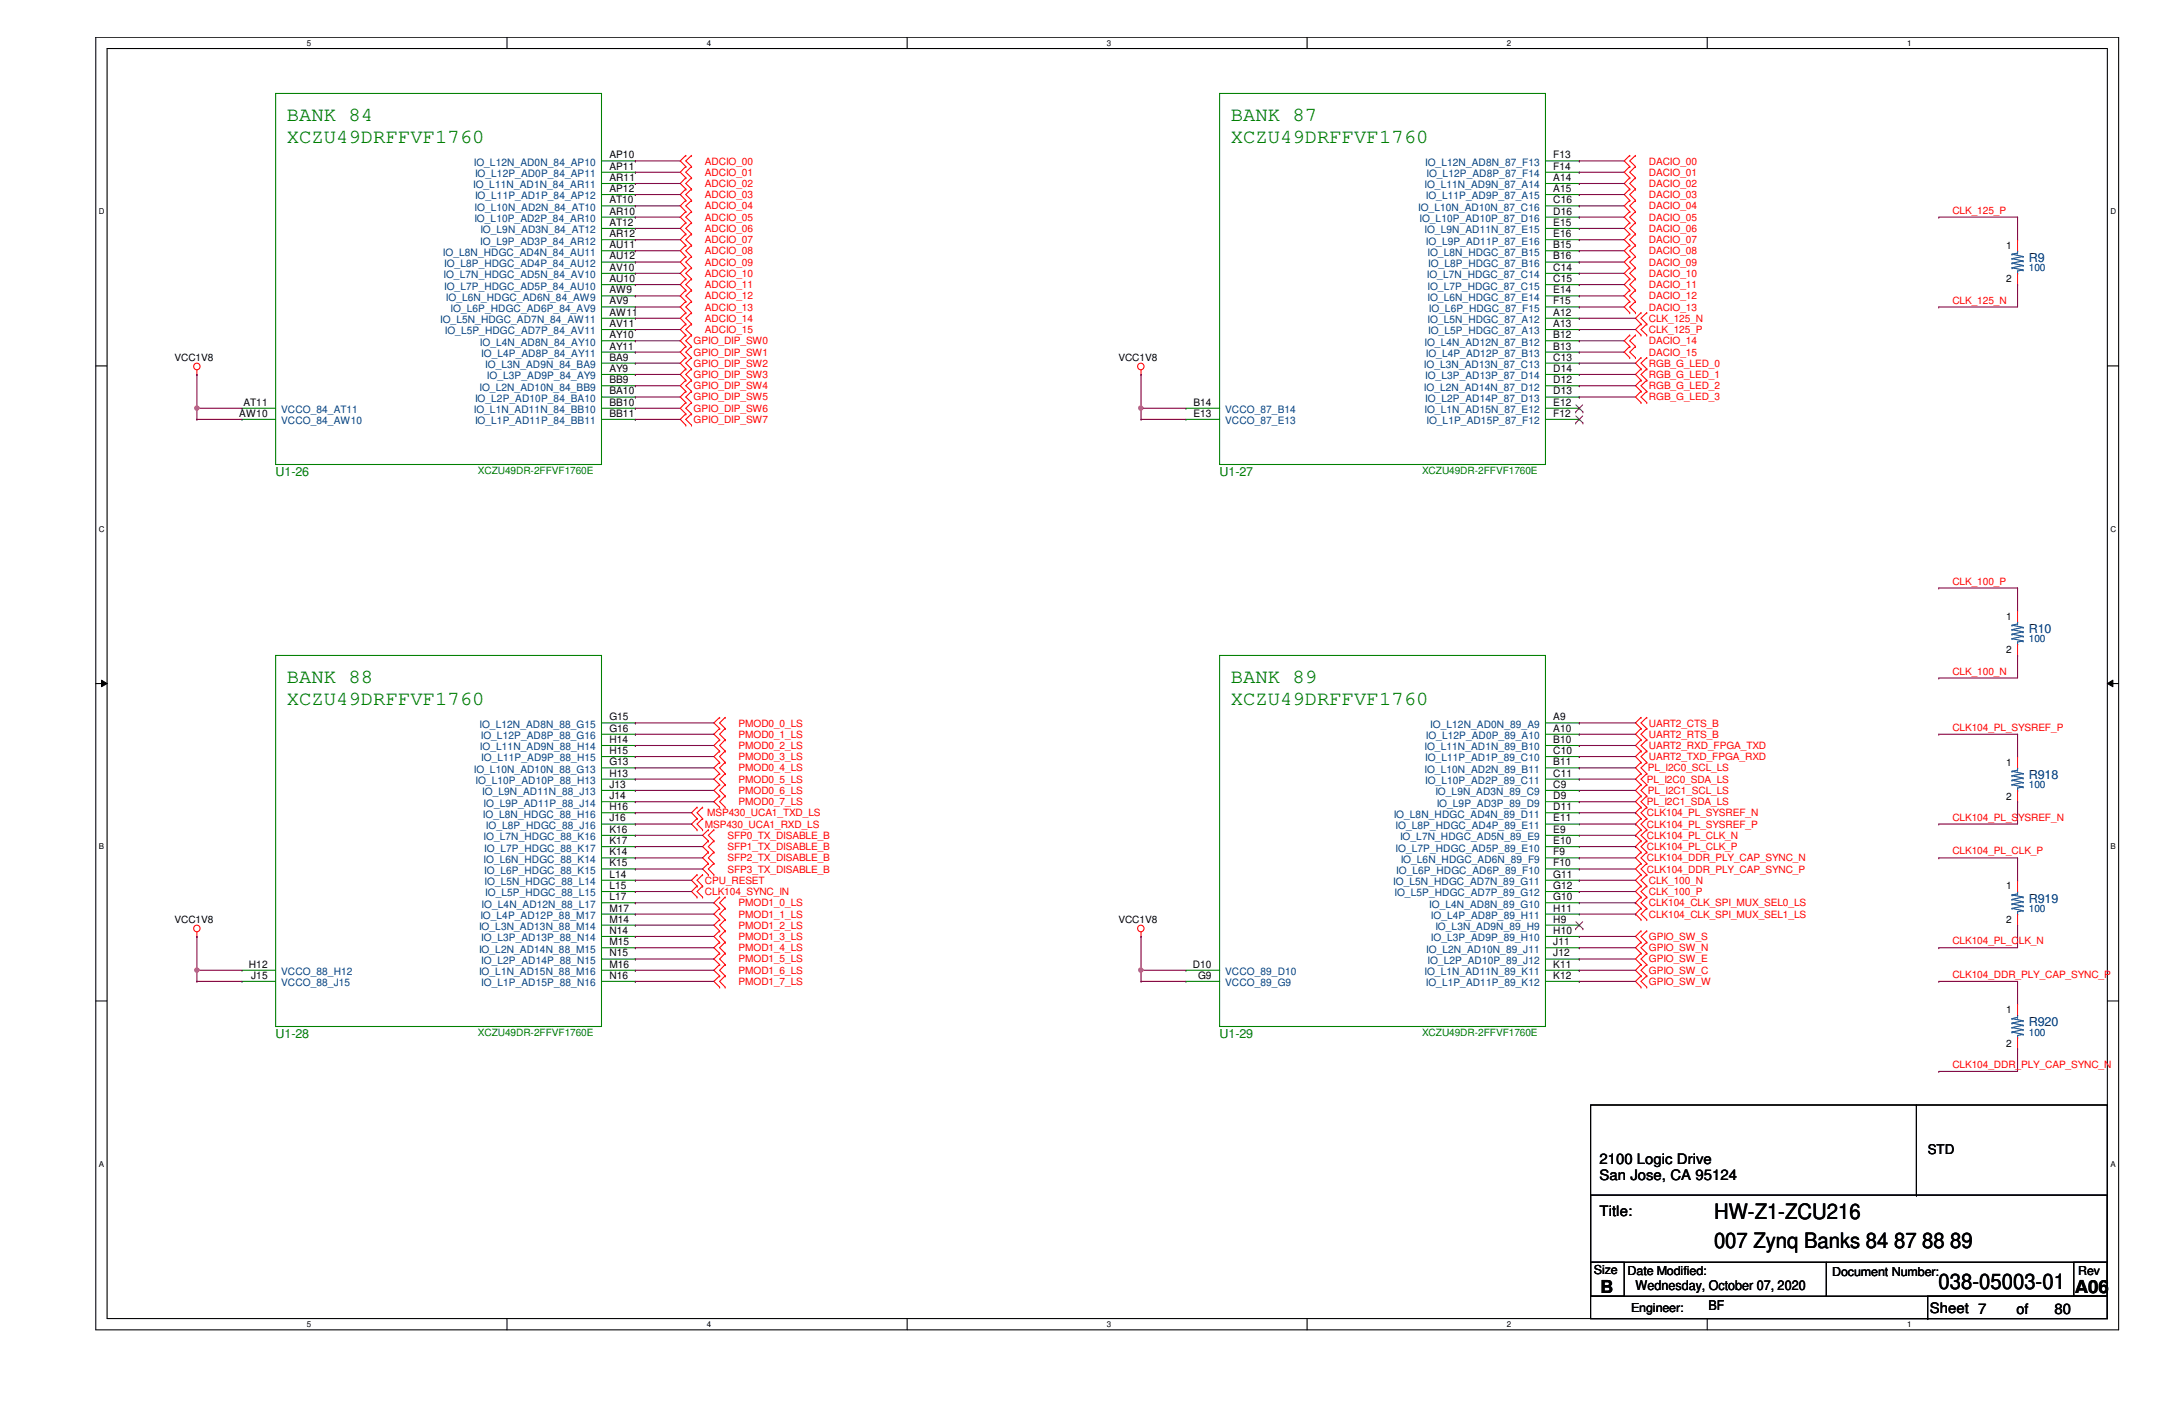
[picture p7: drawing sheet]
<svg xmlns="http://www.w3.org/2000/svg" width="432mm" height="279mm" viewBox="0 0 432 279" stroke-linecap="round" stroke-linejoin="round" font-family="sans-serif">
<path d="M19.1 7.4h402.3v257.1h-402.3zM21.3 9.7h397.8v252.5h-397.8z" fill="none" stroke="#000" stroke-width=".21"/>
<g fill="#fff">
<path d="M61 7.7h.9v1.7h-.9z"/>
<path d="M61 262.5h.9v1.7h-.9z"/>
</g>
<path d="M100.8 7.4v2.3M100.8 262.2v2.3" fill="none" stroke="#000" stroke-width=".21"/>
<g fill="#fff">
<path d="M140.6 7.7h.9v1.7h-.9z"/>
<path d="M140.6 262.5h.9v1.7h-.9z"/>
</g>
<path d="M180.4 7.4v2.3M180.4 262.2v2.3" fill="none" stroke="#000" stroke-width=".21"/>
<g fill="#fff">
<path d="M220.2 7.7h.9v1.7h-.9z"/>
<path d="M220.2 262.5h.9v1.7h-.9z"/>
</g>
<path d="M260 7.4v2.3M260 262.2v2.3" fill="none" stroke="#000" stroke-width=".21"/>
<g fill="#fff">
<path d="M299.7 7.7h.9v1.7h-.9z"/>
<path d="M299.7 262.5h.9v1.7h-.9z"/>
</g>
<path d="M339.6 7.4v2.3M339.6 262.2v2.3" fill="none" stroke="#000" stroke-width=".21"/>
<g fill="#fff">
<path d="M379.3 7.7h.9v1.7h-.9z"/>
<path d="M379.3 262.5h.9v1.7h-.9z"/>
<path d="M19.6 41.2h1.2v1.8h-1.2z"/>
<path d="M419.7 41.2h1.2v1.8h-1.2z"/>
<path d="M19.6 104.3h1.2v1.8h-1.2z"/>
<path d="M419.7 104.3h1.2v1.8h-1.2z"/>
</g>
<path d="M19.1 72.8h2.2M419.1 72.8h2.3" fill="none" stroke="#000" stroke-width=".21"/>
<g fill="#fff">
<path d="M19.6 167.5h1.1v1.7h-1.1z"/>
<path d="M419.7 167.5h1.1v1.7h-1.1z"/>
</g>
<path d="M19.1 135.9h2.2M419.1 135.9h2.3" fill="none" stroke="#000" stroke-width=".21"/>
<path d="M20.2 135.3l1.1 .6-1.1 .7zM419.1 135.9l1.1-.6v1.3z" fill="#000"/>
<path d="M20.2 135.3l1.1 .6-1.1 .7zM419.1 135.9l1.1-.6v1.3z" fill="none" stroke="#000" stroke-width=".2"/>
<g fill="#fff">
<path d="M19.6 230.6h1.1v1.8h-1.1z"/>
<path d="M419.7 230.6h1.1v1.8h-1.1z"/>
</g>
<g fill="none" stroke="#000" stroke-width=".21">
<path d="M19.1 199.1h2.2M419.1 199.1h2.3M316.4 219.8h102.7v42.4h-102.7zM381.2 219.8v17.9M316.4 237.7h102.7v13.3h-102.7zM381.2 237.7h.1M316.4 251h46.9v6.8h-46.9zM316.4 251h6.6v6.8h-6.6zM363.3 251h55.8v6.8h-55.8zM383.4 257.8h35.7v4.4h-35.7zM412.5 251h6.6v6.8h-6.6zM316.4 262.2h67"/>
<path d="M383.4 262.2h.1"/>
</g>
<g fill="none" stroke="#f00" stroke-width=".21">
<path d="M136.4 30.9h.1M136.4 33.1h.1M136.4 35.3h.1M136.4 37.6h.1M136.4 39.8h.1M136.4 30.9l-1.1 1.1 1.1 1.1M136.4 33.1l-1.1 1.1 1.1 1.1M136.4 35.3l-1.1 1.2 1.1 1.1M136.4 37.6l-1.1 1.1 1.1 1.1M136.4 39.8l-1.1 1.1 1.1 1.2M137.5 33.1h.1M137.5 30.9h.1"/>
<path d="M137.5 35.3h.1M137.5 37.6h.1M137.5 39.8h.1M137.5 30.9l-1.1 1.1 1.1 1.1M137.5 33.1l-1.1 1.1 1.1 1.1M137.5 35.3l-1.1 1.2 1.1 1.1M137.5 37.6l-1.1 1.1 1.1 1.1M137.5 39.8l-1.1 1.1 1.1 1.2M324.1 30.9h.1M324.1 33.1h.1M324.1 35.3h.1M324.1 37.6h.1"/>
<path d="M324.1 39.8h.1M324.1 30.9l-1.1 1.1 1.1 1.1M324.1 33.1l-1.1 1.1 1.1 1.1M324.1 35.3l-1.1 1.2 1.1 1.1M324.1 37.6l-1.1 1.1 1.1 1.1M324.1 39.8l-1.1 1.1 1.1 1.2M325.3 33.1h.1M325.3 30.9h.1M325.3 35.3h.1M325.3 37.6h.1M325.3 39.8h.1M325.3 30.9l-1.2 1.1 1.2 1.1"/>
<path d="M325.3 33.1l-1.2 1.1 1.2 1.1M325.3 35.3l-1.2 1.2 1.2 1.1M325.3 37.6l-1.2 1.1 1.2 1.1M325.3 39.8l-1.2 1.1 1.2 1.2M136.4 42.1h.1M136.4 44.3h.1M136.4 46.5h.1M136.4 48.8h.1M136.4 51h.1M136.4 53.3h.1M136.4 55.5h.1M136.4 57.7h.1"/>
<path d="M136.4 59.9h.1M136.4 42.1l-1.1 1.1 1.1 1.1M136.4 44.3l-1.1 1.1 1.1 1.1M136.4 46.5l-1.1 1.2 1.1 1.1M136.4 48.8l-1.1 1.1 1.1 1.1M136.4 51l-1.1 1.1 1.1 1.2M136.4 53.3l-1.1 1.1 1.1 1.1M136.4 55.5l-1.1 1.1 1.1 1.1M136.4 57.7l-1.1 1.1 1.1 1.1M136.4 59.9l-1.1 1.1 1.1 1.2M137.5 42.1h.1M137.5 44.3h.1"/>
<path d="M137.5 46.5h.1M137.5 48.8h.1M137.5 51h.1M137.5 53.3h.1M137.5 55.5h.1M137.5 57.7h.1M137.5 59.9h.1M137.5 42.1l-1.1 1.1 1.1 1.1M137.5 44.3l-1.1 1.1 1.1 1.1M137.5 46.5l-1.1 1.2 1.1 1.1M137.5 48.8l-1.1 1.1 1.1 1.1M137.5 51l-1.1 1.1 1.1 1.2"/>
<path d="M137.5 53.3l-1.1 1.1 1.1 1.1M137.5 55.5l-1.1 1.1 1.1 1.1M137.5 57.7l-1.1 1.1 1.1 1.1M137.5 59.9l-1.1 1.1 1.1 1.2M324.1 42.1h.1M324.1 44.3h.1M324.1 46.5h.1M324.1 48.8h.1M324.1 51h.1M324.1 53.3h.1M324.1 55.5h.1M324.1 57.7h.1"/>
<path d="M324.1 59.9h.1M324.1 42.1l-1.1 1.1 1.1 1.1M324.1 44.3l-1.1 1.1 1.1 1.1M324.1 46.5l-1.1 1.2 1.1 1.1M324.1 48.8l-1.1 1.1 1.1 1.1M324.1 51l-1.1 1.1 1.1 1.2M324.1 53.3l-1.1 1.1 1.1 1.1M324.1 55.5l-1.1 1.1 1.1 1.1M324.1 57.7l-1.1 1.1 1.1 1.1M324.1 59.9l-1.1 1.1 1.1 1.2M325.3 42.1h.1M325.3 44.3h.1"/>
<path d="M325.3 46.5h.1M325.3 48.8h.1M325.3 51h.1M325.3 53.3h.1M325.3 55.5h.1M325.3 57.7h.1M325.3 59.9h.1M325.3 42.1l-1.2 1.1 1.2 1.1M325.3 44.3l-1.2 1.1 1.2 1.1M325.3 46.5l-1.2 1.2 1.2 1.1M325.3 48.8l-1.2 1.1 1.2 1.1M325.3 51l-1.2 1.1 1.2 1.2"/>
<path d="M325.3 53.3l-1.2 1.1 1.2 1.1M325.3 55.5l-1.2 1.1 1.2 1.1M325.3 57.7l-1.2 1.1 1.2 1.1M325.3 59.9l-1.2 1.1 1.2 1.2M401.3 47.7h.1M401.3 56.6h.1M401.3 47.7v2.2M401.3 54.4v2.2M39.2 74.5h.1M39.2 73.6v.9M136.4 62.2h.1M136.4 64.4h.1"/>
<path d="M136.4 66.6h.1M136.4 68.9h.1M136.4 71.1h.1M136.4 73.4h.1M136.4 75.6h.1M136.4 77.8h.1M136.4 62.2l-1.1 1.1 1.1 1.1M136.4 64.4l-1.1 1.1 1.1 1.1M136.4 66.6l-1.1 1.2 1.1 1.1M136.4 68.9l-1.1 1.1 1.1 1.1M136.4 71.1l-1.1 1.1 1.1 1.2M136.4 73.4l-1.1 1.1 1.1 1.1"/>
<path d="M136.4 75.6l-1.1 1.1 1.1 1.1M136.4 77.8l-1.1 1.2 1.1 1.1M137.5 62.2h.1M137.5 64.4h.1M137.5 66.6h.1M137.5 68.9h.1M137.5 71.1h.1M137.5 73.4h.1M137.5 75.6h.1M137.5 77.8h.1M137.5 62.2l-1.1 1.1 1.1 1.1M137.5 64.4l-1.1 1.1 1.1 1.1"/>
<path d="M137.5 66.6l-1.1 1.2 1.1 1.1M137.5 68.9l-1.1 1.1 1.1 1.1M137.5 71.1l-1.1 1.1 1.1 1.2M137.5 73.4l-1.1 1.1 1.1 1.1M137.5 75.6l-1.1 1.1 1.1 1.1M137.5 77.8l-1.1 1.2 1.1 1.1M226.9 74.5h.1M226.9 73.6v.9M324.1 62.2h.1M324.1 66.6h.1M324.1 68.9h.1M324.1 71.1h.1"/>
<path d="M324.1 66.6l-1.1 1.2 1.1 1.1M324.1 68.9l-1.1 1.1 1.1 1.1M325.3 62.2h.1M325.3 68.9h.1M325.3 66.6h.1M325.3 71.1h.1M325.3 66.6l-1.2 1.2 1.2 1.1M325.3 68.9l-1.2 1.1 1.2 1.1M326.4 62.2h.1M326.4 64.4h.1M326.4 66.6h.1M326.4 71.1h.1"/>
<path d="M326.4 73.4h.1M326.4 75.6h.1M326.4 77.8h.1M326.4 62.2l-1.1 1.1 1.1 1.1M326.4 64.4l-1.1 1.1 1.1 1.1M326.4 71.1l-1.1 1.1 1.1 1.2M326.4 73.4l-1.1 1.1 1.1 1.1M326.4 75.6l-1.1 1.1 1.1 1.1M326.4 77.8l-1.1 1.2 1.1 1.1M327.5 64.4h.1M327.5 62.2h.1M327.5 66.6h.1"/>
<path d="M327.5 73.4h.1M327.5 71.1h.1M327.5 75.6h.1M327.5 77.8h.1M327.5 62.2l-1.1 1.1 1.1 1.1M327.5 64.4l-1.1 1.1 1.1 1.1M327.5 71.1l-1.1 1.1 1.1 1.2M327.5 73.4l-1.1 1.1 1.1 1.1M327.5 75.6l-1.1 1.1 1.1 1.1M327.5 77.8l-1.1 1.2 1.1 1.1M136.4 80.1h.1M136.4 82.3h.1"/>
<path d="M136.4 84.5h.1M136.4 80.1l-1.1 1.1 1.1 1.1M136.4 82.3l-1.1 1.1 1.1 1.1M137.5 80.1h.1M137.5 82.3h.1M137.5 84.5h.1M137.5 80.1l-1.1 1.1 1.1 1.1M137.5 82.3l-1.1 1.1 1.1 1.1M326.4 80.1h.1M327.5 80.1h.1M401.3 121.4h.1M401.3 130.3h.1"/>
<path d="M401.3 121.4v2.3M401.3 128.1v2.2M143.1 142.7h.1M143.1 144.9h.1M143.1 147.1h.1M143.1 149.4h.1M143.1 151.6h.1M143.1 153.8h.1M143.1 156h.1M143.1 158.3h.1M143.1 156l-1.1 1.2 1.1 1.1M143.1 158.3l-1.1 1.1 1.1 1.1"/>
<path d="M143.1 142.7l-1.1 1.1 1.1 1.1M143.1 144.9l-1.1 1.1 1.1 1.1M143.1 147.1l-1.1 1.2 1.1 1.1M143.1 149.4l-1.1 1.1 1.1 1.1M143.1 151.6l-1.1 1.1 1.1 1.1M143.1 153.8l-1.1 1.1 1.1 1.1M144.2 144.9h.1M144.2 142.7h.1M144.2 147.1h.1M144.2 149.4h.1M144.2 151.6h.1M144.2 153.8h.1"/>
<path d="M144.2 156h.1M144.2 158.3h.1M144.2 142.7l-1.1 1.1 1.1 1.1M144.2 144.9l-1.1 1.1 1.1 1.1M144.2 147.1l-1.1 1.2 1.1 1.1M144.2 149.4l-1.1 1.1 1.1 1.1M144.2 151.6l-1.1 1.1 1.1 1.1M144.2 153.8l-1.1 1.1 1.1 1.1M144.2 156l-1.1 1.2 1.1 1.1M144.2 158.3l-1.1 1.1 1.1 1.1M326.4 142.7h.1M326.4 144.9h.1"/>
<path d="M326.4 147.1h.1M326.4 149.4h.1M326.4 151.6h.1M326.4 153.8h.1M326.4 156h.1M326.4 158.3h.1M326.4 142.7l-1.1 1.1 1.1 1.1M326.4 144.9l-1.1 1.1 1.1 1.1M326.4 147.1l-1.1 1.2 1.1 1.1M326.4 149.4l-1.1 1.1 1.1 1.1M326.4 151.6l-1.1 1.1 1.1 1.1M326.4 153.8l-1.1 1.1 1.1 1.1"/>
<path d="M326.4 156l-1.1 1.2 1.1 1.1M326.4 158.3l-1.1 1.1 1.1 1.1M327.5 144.9h.1M327.5 142.7h.1M327.5 147.1h.1M327.5 149.4h.1M327.5 151.6h.1M327.5 153.8h.1M327.5 156h.1M327.5 158.3h.1M327.5 142.7l-1.1 1.1 1.1 1.1M327.5 144.9l-1.1 1.1 1.1 1.1"/>
<path d="M327.5 147.1l-1.1 1.2 1.1 1.1M327.5 149.4l-1.1 1.1 1.1 1.1M327.5 151.6l-1.1 1.1 1.1 1.1M327.5 153.8l-1.1 1.1 1.1 1.1M327.5 156l-1.1 1.2 1.1 1.1M327.5 158.3l-1.1 1.1 1.1 1.1M401.3 150.5h.1M401.3 159.4h.1M401.3 150.5v2.2M401.3 157.2v2.2M138.6 160.5h.1M138.6 162.8h.1"/>
<path d="M138.6 165h.1M138.6 176.2h.1M138.6 178.4h.1M138.6 173.9h.1M138.6 160.5l-1.1 1.1 1.1 1.2M138.6 162.8l-1.1 1.1 1.1 1.1M138.6 176.2l-1.1 1.1 1.1 1.1M138.6 173.9l-1.1 1.1 1.1 1.2M139.7 162.8h.1M139.7 160.5h.1M139.7 165h.1M139.7 178.4h.1"/>
<path d="M139.7 176.2h.1M139.7 173.9h.1M139.7 160.5l-1.1 1.1 1.1 1.2M139.7 162.8l-1.1 1.1 1.1 1.1M139.7 173.9l-1.1 1.1 1.1 1.2M139.7 176.2l-1.1 1.1 1.1 1.1M140.9 165h.1M140.9 167.2h.1M140.9 169.5h.1M140.9 171.7h.1M140.9 173.9h.1M140.9 165l-1.2 1.1 1.2 1.1"/>
<path d="M140.9 167.2l-1.2 1.2 1.2 1.1M140.9 169.5l-1.2 1.1 1.2 1.1M140.9 171.7l-1.2 1.1 1.2 1.1M142 167.2h.1M142 165h.1M142 169.5h.1M142 171.7h.1M142 173.9h.1M142 165l-1.1 1.1 1.1 1.1M142 167.2l-1.1 1.2 1.1 1.1M142 169.5l-1.1 1.1 1.1 1.1M142 171.7l-1.1 1.1 1.1 1.1"/>
<path d="M143.1 160.5h.1M143.1 178.4h.1M143.1 178.4l-1.1 1.1 1.1 1.1M144.2 160.5h.1M144.2 178.4h.1M144.2 178.4l-1.1 1.1 1.1 1.1M326.4 173.9h.1M326.4 176.2h.1M326.4 178.4h.1M326.4 160.5h.1M326.4 162.8h.1M326.4 165h.1"/>
<path d="M326.4 167.2h.1M326.4 169.5h.1M326.4 171.7h.1M326.4 173.9l-1.1 1.1 1.1 1.2M326.4 176.2l-1.1 1.1 1.1 1.1M326.4 162.8l-1.1 1.1 1.1 1.1M326.4 160.5l-1.1 1.1 1.1 1.2M326.4 167.2l-1.1 1.2 1.1 1.1M326.4 165l-1.1 1.1 1.1 1.1M326.4 171.7l-1.1 1.1 1.1 1.1M326.4 169.5l-1.1 1.1 1.1 1.1M326.4 178.4l-1.1 1.1 1.1 1.1"/>
<path d="M327.5 176.2h.1M327.5 173.9h.1M327.5 178.4h.1M327.5 160.5h.1M327.5 165h.1M327.5 162.8h.1M327.5 169.5h.1M327.5 167.2h.1M327.5 171.7h.1M327.5 173.9l-1.1 1.1 1.1 1.2M327.5 176.2l-1.1 1.1 1.1 1.1M327.5 162.8l-1.1 1.1 1.1 1.1"/>
<path d="M327.5 160.5l-1.1 1.1 1.1 1.2M327.5 167.2l-1.1 1.2 1.1 1.1M327.5 165l-1.1 1.1 1.1 1.1M327.5 171.7l-1.1 1.1 1.1 1.1M327.5 169.5l-1.1 1.1 1.1 1.1M327.5 178.4l-1.1 1.1 1.1 1.1M401.3 175h.1M401.3 175v2.3M39.2 186.2h.1M39.2 185.3v.9M143.1 180.6h.1M143.1 182.9h.1"/>
<path d="M143.1 185.1h.1M143.1 187.4h.1M143.1 189.6h.1M143.1 191.8h.1M143.1 194.1h.1M143.1 196.3h.1M143.1 180.6l-1.1 1.2 1.1 1.1M143.1 182.9l-1.1 1.1 1.1 1.1M143.1 185.1l-1.1 1.1 1.1 1.2M143.1 187.4l-1.1 1.1 1.1 1.1M143.1 189.6l-1.1 1.1 1.1 1.1M143.1 191.8l-1.1 1.2 1.1 1.1"/>
<path d="M143.1 194.1l-1.1 1.1 1.1 1.1M144.2 180.6h.1M144.2 182.9h.1M144.2 185.1h.1M144.2 187.4h.1M144.2 189.6h.1M144.2 191.8h.1M144.2 194.1h.1M144.2 196.3h.1M144.2 180.6l-1.1 1.2 1.1 1.1M144.2 182.9l-1.1 1.1 1.1 1.1M144.2 185.1l-1.1 1.1 1.1 1.2"/>
<path d="M144.2 187.4l-1.1 1.1 1.1 1.1M144.2 189.6l-1.1 1.1 1.1 1.1M144.2 191.8l-1.1 1.2 1.1 1.1M144.2 194.1l-1.1 1.1 1.1 1.1M226.9 186.2h.1M226.9 185.3v.9M326.4 187.4h.1M326.4 189.6h.1M326.4 191.8h.1M326.4 194.1h.1M326.4 196.3h.1M326.4 185.1h.1"/>
<path d="M326.4 180.6h.1M326.4 182.9h.1M326.4 187.4l-1.1 1.1 1.1 1.1M326.4 189.6l-1.1 1.1 1.1 1.1M326.4 191.8l-1.1 1.2 1.1 1.1M326.4 194.1l-1.1 1.1 1.1 1.1M326.4 185.1l-1.1 1.1 1.1 1.2M326.4 180.6l-1.1 1.2 1.1 1.1M327.5 189.6h.1M327.5 187.4h.1M327.5 191.8h.1M327.5 194.1h.1"/>
<path d="M327.5 196.3h.1M327.5 185.1h.1M327.5 180.6h.1M327.5 182.9h.1M327.5 187.4l-1.1 1.1 1.1 1.1M327.5 189.6l-1.1 1.1 1.1 1.1M327.5 191.8l-1.1 1.2 1.1 1.1M327.5 194.1l-1.1 1.1 1.1 1.1M327.5 185.1l-1.1 1.1 1.1 1.2M327.5 180.6l-1.1 1.2 1.1 1.1M401.3 184h.1M401.3 199.6h.1"/>
<path d="M401.3 181.8v2.2M401.3 199.6v2.3M401.3 208.6h.1M401.3 206.3v2.3"/>
<circle cx="39.1" cy="72.9" r=".65"/>
<circle cx="226.9" cy="72.9" r=".65"/>
<circle cx="39.1" cy="184.6" r=".65"/>
<circle cx="226.9" cy="184.6" r=".65"/>
</g>
<g fill="none" stroke="#00f" stroke-width=".21">
<path d="M400.2 53.3h.1M400.2 52.3h.1M400.2 51.4h.1M400.2 50.5h.1M400.2 50.5l2.2 .5M400.2 53.3l2.2 .4M400.2 52.3l2.2 .5M400.2 51.4l2.2 .5M401.3 49.9h.1M401.3 54.4h.1M401.3 53.9h.1M401.3 50.3h.1"/>
<path d="M401.3 49.9v.4M401.3 53.9v.5M401.3 50.3l-1.1 .2M402.4 51h.1M402.4 53.7h.1M402.4 52.8h.1M402.4 51.9h.1M402.4 53.7l-1.1 .2M402.4 52.8l-2.2 .5M402.4 51.9l-2.2 .4M402.4 51l-2.2 .4M400.2 127h.1"/>
<path d="M400.2 126.1h.1M400.2 125.2h.1M400.2 124.3h.1M400.2 124.3l2.2 .5M400.2 127l2.2 .5M400.2 126.1l2.2 .4M400.2 125.2l2.2 .4M401.3 123.7h.1M401.3 128.1h.1M401.3 127.7h.1M401.3 124.1h.1M401.3 123.7v.4"/>
<path d="M401.3 127.7v.4M401.3 124.1l-1.1 .2M402.4 124.8h.1M402.4 127.5h.1M402.4 126.5h.1M402.4 125.6h.1M402.4 127.5l-1.1 .2M402.4 126.5l-2.2 .5M402.4 125.6l-2.2 .5M402.4 124.8l-2.2 .4M400.2 156h.1M400.2 155.2h.1"/>
<path d="M400.2 154.3h.1M400.2 153.4h.1M400.2 153.4l2.2 .4M400.2 156l2.2 .5M400.2 155.2l2.2 .4M400.2 154.3l2.2 .4M401.3 152.7h.1M401.3 157.2h.1M401.3 156.7h.1M401.3 153.2h.1M401.3 152.7v.5M401.3 156.7v.5"/>
<path d="M401.3 153.2l-1.1 .2M402.4 153.8h.1M402.4 156.5h.1M402.4 155.6h.1M402.4 154.7h.1M402.4 156.5l-1.1 .2M402.4 155.6l-2.2 .4M402.4 154.7l-2.2 .5M402.4 153.8l-2.2 .5M400.2 179.7h.1M400.2 178.9h.1M400.2 178h.1"/>
<path d="M400.2 178l2.2 .4M400.2 179.7l2.2 .5M400.2 178.9l2.2 .4M401.3 177.3h.1M401.3 177.8h.1M401.3 177.3v.5M401.3 177.8l-1.1 .2M402.4 178.4h.1M402.4 179.3h.1M402.4 179.3l-2.2 .4M402.4 178.4l-2.2 .5M400.2 180.6h.1"/>
<path d="M400.2 180.6l2.2 .5M401.3 181.8h.1M401.3 181.3h.1M401.3 181.3v.5M402.4 181.1h.1M402.4 180.2h.1M402.4 181.1l-1.1 .2M402.4 180.2l-2.2 .4M400.2 205.2h.1M400.2 204.3h.1M400.2 203.5h.1M400.2 202.6h.1"/>
<path d="M400.2 202.6l2.2 .4M400.2 205.2l2.2 .5M400.2 204.3l2.2 .5M400.2 203.5l2.2 .4M401.3 201.9h.1M401.3 206.3h.1M401.3 205.9h.1M401.3 202.3h.1M401.3 201.9v.4M401.3 205.9v.4M401.3 202.3l-1.1 .3M402.4 203h.1"/>
<path d="M402.4 205.7h.1M402.4 204.8h.1M402.4 203.9h.1M402.4 205.7l-1.1 .2M402.4 204.8l-2.2 .4M402.4 203.9l-2.2 .4M402.4 203l-2.2 .5"/>
</g>
<g fill="none" stroke="#008000" stroke-width=".21">
<path d="M54.8 18.6h64.8v73.8h-64.8zM242.6 18.6h64.8v73.8h-64.8zM119.6 32h6.8M119.6 34.2h6.8M119.6 36.5h6.8M119.6 38.7h6.8M126.4 32h.1M126.4 34.2h.1M126.4 36.5h.1M126.4 38.7h.1M307.4 32h6.7M307.4 34.2h6.7"/>
<path d="M307.4 36.5h6.7M307.4 38.7h6.7M314.1 32h.1M314.1 34.2h.1M314.1 36.5h.1M314.1 38.7h.1M119.6 40.9h6.8M119.6 43.2h6.8M119.6 45.4h6.8M119.6 47.7h6.8M119.6 49.9h6.8M119.6 52.1h6.8"/>
<path d="M119.6 54.4h6.8M119.6 56.6h6.8M119.6 58.8h6.8M126.4 40.9h.1M126.4 43.2h.1M126.4 45.4h.1M126.4 47.7h.1M126.4 49.9h.1M126.4 52.1h.1M126.4 54.4h.1M126.4 56.6h.1M126.4 58.8h.1"/>
<path d="M307.4 40.9h6.7M307.4 43.2h6.7M307.4 45.4h6.7M307.4 47.7h6.7M307.4 49.9h6.7M307.4 52.1h6.7M307.4 54.4h6.7M307.4 56.6h6.7M307.4 58.8h6.7M314.1 40.9h.1M314.1 43.2h.1M314.1 45.4h.1"/>
<path d="M314.1 47.7h.1M314.1 49.9h.1M314.1 52.1h.1M314.1 54.4h.1M314.1 56.6h.1M314.1 58.8h.1M119.6 61h6.8M119.6 63.3h6.8M119.6 65.5h6.8M119.6 67.8h6.8M119.6 70h6.8M119.6 72.2h6.8"/>
<path d="M119.6 74.5h6.8M119.6 76.7h6.8M119.6 79h6.8M126.4 61h.1M126.4 63.3h.1M126.4 65.5h.1M126.4 67.8h.1M126.4 70h.1M126.4 72.2h.1M126.4 74.5h.1M126.4 76.7h.1M126.4 79h.1"/>
<path d="M307.4 61h6.7M307.4 63.3h6.7M307.4 65.5h6.7M307.4 67.8h6.7M307.4 70h6.7M307.4 72.2h6.7M307.4 74.5h6.7M307.4 76.7h6.7M307.4 79h6.7M314.1 61h.1M314.1 63.3h.1M314.1 65.5h.1"/>
<path d="M314.1 67.8h.1M314.1 70h.1M314.1 72.2h.1M314.1 74.5h.1M314.1 76.7h.1M314.1 79h.1M48.1 81.2h.1M48.1 83.4h.1M48.1 81.2h6.7M48.1 83.4h6.7M119.6 81.2h6.8M119.6 83.4h6.8"/>
<path d="M126.4 81.2h.1M126.4 83.4h.1M235.9 81.2h.1M235.9 83.4h.1M235.9 81.2h6.7M235.9 83.4h6.7M307.4 81.2h6.7M307.4 83.4h6.7M314.1 81.2h.1M314.1 83.4h.1M54.8 130.3h64.8v73.8h-64.8zM242.6 130.3h64.8v73.8h-64.8z"/>
<path d="M119.6 143.8h6.8M119.6 146h6.8M119.6 148.3h6.8M119.6 150.5h6.8M119.6 152.7h6.8M119.6 154.9h6.8M119.6 157.2h6.8M119.6 159.4h6.8M126.4 143.8h.1M126.4 146h.1M126.4 148.3h.1M126.4 150.5h.1"/>
<path d="M126.4 152.7h.1M126.4 154.9h.1M126.4 157.2h.1M126.4 159.4h.1M307.4 143.8h6.7M307.4 146h6.7M307.4 148.3h6.7M307.4 150.5h6.7M307.4 152.7h6.7M307.4 154.9h6.7M307.4 157.2h6.7M307.4 159.4h6.7"/>
<path d="M314.1 143.8h.1M314.1 146h.1M314.1 148.3h.1M314.1 150.5h.1M314.1 152.7h.1M314.1 154.9h.1M314.1 157.2h.1M314.1 159.4h.1M119.6 161.6h6.8M119.6 163.9h6.8M119.6 166.1h6.8M119.6 168.4h6.8"/>
<path d="M119.6 170.6h6.8M119.6 172.8h6.8M119.6 175h6.8M119.6 177.3h6.8M119.6 179.5h6.8M126.4 161.6h.1M126.4 163.9h.1M126.4 166.1h.1M126.4 168.4h.1M126.4 170.6h.1M126.4 172.8h.1M126.4 175h.1"/>
<path d="M126.4 177.3h.1M126.4 179.5h.1M307.4 161.6h6.7M307.4 163.9h6.7M307.4 166.1h6.7M307.4 168.4h6.7M307.4 170.6h6.7M307.4 172.8h6.7M307.4 175h6.7M307.4 177.3h6.7M307.4 179.5h6.7M314.1 161.6h.1"/>
<path d="M314.1 163.9h.1M314.1 166.1h.1M314.1 168.4h.1M314.1 170.6h.1M314.1 172.8h.1M314.1 175h.1M314.1 177.3h.1M314.1 179.5h.1M48.1 193h.1M48.1 195.2h.1M48.1 193h6.7M48.1 195.2h6.7"/>
<path d="M119.6 193h6.8M119.6 195.2h6.8M119.6 181.8h6.8M119.6 184h6.8M119.6 186.2h6.8M119.6 188.5h6.8M119.6 190.7h6.8M126.4 181.8h.1M126.4 184h.1M126.4 186.2h.1M126.4 188.5h.1M126.4 190.7h.1"/>
<path d="M126.4 193h.1M126.4 195.2h.1M235.9 193h.1M235.9 195.2h.1M235.9 193h6.7M235.9 195.2h6.7M307.4 193h6.7M307.4 195.2h6.7M307.4 181.8h6.7M307.4 184h6.7M307.4 186.2h6.7M307.4 188.5h6.7"/>
<path d="M307.4 190.7h6.7M314.1 181.8h.1M314.1 184h.1M314.1 186.2h.1M314.1 188.5h.1M314.1 190.7h.1M314.1 193h.1M314.1 195.2h.1"/>
</g>
<path d="M313.4 81.9h.1M313.4 84.1h.1M313.4 80.5l1.4 1.4M313.4 82.7l1.4 1.4M314.8 80.5l-1.4 1.4M314.8 82.7l-1.4 1.4M314.8 81.9h.1M314.8 84.1h.1M313.4 184.7h.1M313.4 183.3l1.4 1.4M314.8 183.3l-1.4 1.4M314.8 184.7h.1" fill="none" stroke="#804000" stroke-width=".2"/>
<path d="M39.2 74.5h.1M39.2 74.5v6.7M39.2 81.2h.1M39.2 81.2h8.9" fill="none" stroke="#800040" stroke-width=".21"/>
<circle cx="39.2" cy="81.1" r=".43" fill="#f0f"/>
<circle cx="39.2" cy="81.1" r=".43" fill="none" stroke="#f0f" stroke-width=".21"/>
<path d="M226.9 74.5h.1M226.9 74.5v6.7M39.2 81.2h.1M39.2 83.4h.1M39.2 81.2v2.2M39.2 83.4h8.9" fill="none" stroke="#800040" stroke-width=".21"/>
<circle cx="226.9" cy="81.1" r=".43" fill="#f0f"/>
<circle cx="226.9" cy="81.1" r=".43" fill="none" stroke="#f0f" stroke-width=".21"/>
<g fill="none" stroke="#800040" stroke-width=".21">
<path d="M126.4 32h.1M126.4 34.2h.1M126.4 36.5h.1M126.4 38.7h.1M126.4 32h8.9M126.4 34.2h8.9M126.4 36.5h8.9M126.4 38.7h8.9M314.1 32h.1M314.1 34.2h.1M314.1 36.5h.1M314.1 38.7h.1"/>
<path d="M314.1 32h8.9M314.1 34.2h8.9M314.1 36.5h8.9M314.1 38.7h8.9M126.4 40.9h.1M126.4 43.2h.1M126.4 45.4h.1M126.4 47.7h.1M126.4 49.9h.1M126.4 52.1h.1M126.4 54.4h.1M126.4 56.6h.1"/>
<path d="M126.4 58.8h.1M126.4 40.9h8.9M126.4 43.2h8.9M126.4 45.4h8.9M126.4 47.7h8.9M126.4 49.9h8.9M126.4 52.1h8.9M126.4 54.4h8.9M126.4 56.6h8.9M126.4 58.8h8.9M314.1 40.9h.1M314.1 43.2h.1"/>
<path d="M314.1 45.4h.1M314.1 47.7h.1M314.1 49.9h.1M314.1 52.1h.1M314.1 54.4h.1M314.1 56.6h.1M314.1 58.8h.1M314.1 40.9h8.9M314.1 43.2h8.9M314.1 45.4h8.9M314.1 47.7h8.9M314.1 49.9h8.9"/>
<path d="M314.1 52.1h8.9M314.1 54.4h8.9M314.1 56.6h8.9M314.1 58.8h8.9M126.4 61h.1M126.4 63.3h.1M126.4 65.5h.1M126.4 61h8.9M126.4 63.3h8.9M126.4 65.5h8.9M314.1 61h.1M314.1 61h8.9"/>
<path d="M226.9 81.2h.1M226.9 83.4h.1M226.9 81.2h9M226.9 81.2v2.2M226.9 83.4h9M39.2 186.2h.1M39.2 193h.1M39.2 186.2v6.8M39.2 193h8.9"/>
</g>
<circle cx="39.2" cy="192.9" r=".43" fill="#f0f"/>
<circle cx="39.2" cy="192.9" r=".43" fill="none" stroke="#f0f" stroke-width=".21"/>
<path d="M39.2 193h.1M39.2 195.2h.1M39.2 193v2.2M39.2 195.2h8.9M226.9 186.2h.1M226.9 193h.1M226.9 186.2v6.8M226.9 193h9" fill="none" stroke="#800040" stroke-width=".21"/>
<circle cx="226.9" cy="192.9" r=".43" fill="#f0f"/>
<circle cx="226.9" cy="192.9" r=".43" fill="none" stroke="#f0f" stroke-width=".21"/>
<g fill="none" stroke="#800040" stroke-width=".21">
<path d="M385.6 43.2h.1M385.6 43.2h15.7M401.3 43.2h.1M401.3 56.6h.1M401.3 43.2v4.5M401.3 56.6v4.4h-15.7M126.4 67.8h.1M126.4 70h.1M126.4 72.2h.1M126.4 74.5h.1M126.4 76.7h.1M126.4 79h.1"/>
<path d="M126.4 67.8h8.9M126.4 70h8.9M126.4 72.2h8.9M126.4 74.5h8.9M126.4 76.7h8.9M126.4 79h8.9M314.1 63.3h.1M314.1 65.5h.1M314.1 67.8h.1M314.1 70h.1M314.1 72.2h.1M314.1 74.5h.1"/>
<path d="M314.1 76.7h.1M314.1 79h.1M314.1 67.8h8.9M314.1 70h8.9M314.1 72.2h11.2M314.1 74.5h11.2M314.1 76.7h11.2M314.1 79h11.2M314.1 63.3h11.2M314.1 65.5h11.2M385.6 61h.1M126.4 81.2h.1"/>
<path d="M126.4 83.4h.1M126.4 81.2h8.9M126.4 83.4h8.9M385.6 116.9h.1M385.6 116.9h15.7M401.3 116.9h.1M401.3 116.9v4.5M385.6 134.8h.1M401.3 130.3h.1M401.3 130.3v4.5h-15.7M126.4 143.8h.1M126.4 146h.1"/>
<path d="M126.4 148.3h.1M126.4 150.5h.1M126.4 152.7h.1M126.4 154.9h.1M126.4 157.2h.1M126.4 159.4h.1M126.4 143.8h15.6M126.4 146h15.6M126.4 148.3h15.6M126.4 150.5h15.6M126.4 152.7h15.6M126.4 154.9h15.6"/>
<path d="M126.4 157.2h15.6M126.4 159.4h15.6M314.1 143.8h.1M314.1 146h.1M314.1 148.3h.1M314.1 150.5h.1M314.1 152.7h.1M314.1 154.9h.1M314.1 157.2h.1M314.1 159.4h.1M314.1 143.8h11.2M314.1 146h11.2"/>
<path d="M314.1 148.3h11.2M314.1 150.5h11.2M314.1 152.7h11.2M314.1 154.9h11.2M314.1 157.2h11.2M314.1 159.4h11.2M385.6 146h.1M385.6 146h15.7M401.3 146h.1M401.3 159.4h.1M401.3 159.4v4.5h-15.7M401.3 146v4.5"/>
<path d="M126.4 161.6h.1M126.4 163.9h.1M126.4 166.1h.1M126.4 168.4h.1M126.4 170.6h.1M126.4 172.8h.1M126.4 179.5h.1M126.4 177.3h.1M126.4 175h.1M126.4 175h11.1M126.4 177.3h11.1M126.4 161.6h11.1"/>
<path d="M126.4 163.9h11.1M126.4 166.1h13.3M126.4 168.4h13.3M126.4 170.6h13.3M126.4 172.8h13.3M126.4 179.5h15.6M314.1 175h.1M314.1 177.3h.1M314.1 170.6h.1M314.1 172.8h.1M314.1 175h11.2M314.1 177.3h11.2"/>
<path d="M314.1 161.6h11.2M314.1 163.9h11.2M314.1 166.1h11.2M314.1 168.4h11.2M314.1 170.6h11.2M314.1 172.8h11.2M314.1 179.5h11.2M325.3 163.9h.1M325.3 161.6h.1M325.3 168.4h.1M325.3 166.1h.1M325.3 179.5h.1"/>
<path d="M385.6 163.9h.1M385.6 170.6h.1M385.6 170.6h15.7M401.3 170.6h.1M401.3 170.6v4.4M126.4 181.8h.1M126.4 184h.1M126.4 186.2h.1M126.4 188.5h.1M126.4 190.7h.1M126.4 193h.1M126.4 195.2h.1"/>
<path d="M126.4 195.2h15.6M126.4 188.5h15.6M126.4 181.8h15.6M126.4 184h15.6M126.4 186.2h15.6M126.4 190.7h15.6M126.4 193h15.6M226.9 193h.1M226.9 195.2h.1M226.9 193v2.2M226.9 195.2h9M314.1 188.5h.1"/>
<path d="M314.1 190.7h.1M314.1 193h.1M314.1 195.2h.1M314.1 186.2h.1M314.1 195.2h11.2M314.1 188.5h11.2M314.1 181.8h11.2M314.1 186.2h11.2M314.1 190.7h11.2M314.1 193h11.2M325.3 181.8h.1M385.6 188.5h.1"/>
<path d="M385.6 195.2h.1M385.6 195.2h15.7M401.3 184h.1M401.3 195.2h.1M401.3 184v4.5h-15.7M401.3 195.2v4.4M385.6 213.1h.1M401.3 208.6h.1M401.3 208.6v4.5h-15.7"/>
</g>
<circle cx="39.2" cy="81.1" r=".43" fill="#f0f"/>
<circle cx="39.2" cy="81.1" r=".43" fill="none" stroke="#f0f" stroke-width=".21"/>
<circle cx="226.9" cy="81.1" r=".43" fill="#f0f"/>
<circle cx="226.9" cy="81.1" r=".43" fill="none" stroke="#f0f" stroke-width=".21"/>
<circle cx="39.2" cy="192.9" r=".43" fill="#f0f"/>
<circle cx="39.2" cy="192.9" r=".43" fill="none" stroke="#f0f" stroke-width=".21"/>
<circle cx="226.9" cy="192.9" r=".43" fill="#f0f"/>
<circle cx="226.9" cy="192.9" r=".43" fill="none" stroke="#f0f" stroke-width=".21"/>
<g font-size="4.2">
<text x="340.9" y="242.4">HW-Z1-ZCU216</text>
<text x="340.9" y="248.2">007 Zynq Banks 84 87 88 89</text>
<text x="385.6" y="256.4">038-05003-01</text>
</g>
<g font-size="4" fill="#008000">
<text x="57.1" y="28.5">XCZU49DRFFVF1760</text>
<text x="57.1" y="24">BANK 84</text>
<text x="244.8" y="28.5">XCZU49DRFFVF1760</text>
<text x="244.8" y="24">BANK 87</text>
<text x="57.1" y="135.8">BANK 88</text>
<text x="244.8" y="135.8">BANK 89</text>
<text x="57.1" y="140.3">XCZU49DRFFVF1760</text>
<text x="244.8" y="140.3">XCZU49DRFFVF1760</text>
</g>
<g font-size="3.6">
<text x="318.3" y="257">B</text>
<text x="412.7" y="257">A06</text>
</g>
<g font-size="2.9">
<text x="318.1" y="231.5">2100 Logic Drive</text>
<text x="318.1" y="234.7">San Jose, CA 95124</text>
<text x="318.1" y="241.8">Title:</text>
<text x="383.8" y="261">Sheet 7</text>
<text x="401.1" y="261.2">of</text>
<text x="408.6" y="261.2">80</text>
</g>
<g font-size="2.7">
<text x="383.4" y="229.5">STD</text>
<text x="325.3" y="256.6">Wednesday, October 07, 2020</text>
<text x="339.8" y="260.6">BF</text>
</g>
<g font-size="2.5" fill="#000080">
<text x="403.5" y="52.1">R9</text>
<text x="403.5" y="125.9">R10</text>
<text x="403.5" y="154.9">R918</text>
<text x="403.5" y="179.5">R919</text>
<text x="403.5" y="204.1">R920</text>
</g>
<g font-size="2.5" fill="#008000">
<text x="54.8" y="94.6">U1-26</text>
<text x="242.6" y="94.6">U1-27</text>
<text x="54.8" y="206.4">U1-28</text>
<text x="242.6" y="206.4">U1-29</text>
</g>
<g font-size="2.5">
<text x="317" y="253.3">Size</text>
<text x="323.7" y="253.5">Date Modified:</text>
<text x="364.4" y="253.7">Document Number:</text>
<text x="413.3" y="253.5">Rev</text>
<text x="324.4" y="260.9">Engineer:</text>
</g>
<g font-size="2" fill="#004080">
<text x="94.2" y="33">IO_L12N_AD0N_84_AP10</text>
<text x="94.5" y="35.2">IO_L12P_AD0P_84_AP11</text>
<text x="283.5" y="33">IO_L12N_AD8N_87_F13</text>
<text x="283.7" y="35.2">IO_L12P_AD8P_87_F14</text>
<text x="94.1" y="37.5">IO_L11N_AD1N_84_AR11</text>
<text x="94.4" y="41.9">IO_L10N_AD2N_84_AT10</text>
<text x="94.5" y="39.7">IO_L11P_AD1P_84_AP12</text>
<text x="282.1" y="41.9">IO_L10N_AD10N_87_C16</text>
<text x="283.3" y="37.5">IO_L11N_AD9N_87_A14</text>
<text x="283.6" y="39.7">IO_L11P_AD9P_87_A15</text>
<text x="94.4" y="44.2">IO_L10P_AD2P_84_AR10</text>
<text x="95.5" y="46.4">IO_L9N_AD3N_84_AT12</text>
<text x="282.3" y="44.2">IO_L10P_AD10P_87_D16</text>
<text x="283.3" y="46.4">IO_L9N_AD11N_87_E15</text>
<text x="88.1" y="50.8">IO_L8N_HDGC_AD4N_84_AU11</text>
<text x="88.3" y="53.1">IO_L8P_HDGC_AD4P_84_AU12</text>
<text x="95.5" y="48.6">IO_L9P_AD3P_84_AR12</text>
<text x="283.6" y="48.6">IO_L9P_AD11P_87_E16</text>
<text x="283.9" y="50.8">IO_L8N_HDGC_87_B15</text>
<text x="284.1" y="53.1">IO_L8P_HDGC_87_B16</text>
<text x="88.2" y="55.3">IO_L7N_HDGC_AD5N_84_AV10</text>
<text x="88.3" y="57.6">IO_L7P_HDGC_AD5P_84_AU10</text>
<text x="88.7" y="59.8">IO_L6N_HDGC_AD6N_84_AW9</text>
<text x="283.8" y="55.3">IO_L7N_HDGC_87_C14</text>
<text x="283.9" y="57.6">IO_L7P_HDGC_87_C15</text>
<text x="283.9" y="59.8">IO_L6N_HDGC_87_E14</text>
<text x="87.5" y="64.3">IO_L5N_HDGC_AD7N_84_AW11</text>
<text x="89.6" y="62">IO_L6P_HDGC_AD6P_84_AV9</text>
<text x="283.9" y="64.3">IO_L5N_HDGC_87_A12</text>
<text x="284.2" y="62">IO_L6P_HDGC_87_F15</text>
<text x="88.5" y="66.5">IO_L5P_HDGC_AD7P_84_AV11</text>
<text x="95.5" y="68.7">IO_L4N_AD8N_84_AY10</text>
<text x="95.7" y="71">IO_L4P_AD8P_84_AY11</text>
<text x="283.3" y="68.7">IO_L4N_AD12N_87_B12</text>
<text x="283.6" y="71">IO_L4P_AD12P_87_B13</text>
<text x="284.1" y="66.5">IO_L5P_HDGC_87_A13</text>
<text x="95.4" y="77.7">IO_L2N_AD10N_84_BB9</text>
<text x="96.5" y="73.2">IO_L3N_AD9N_84_BA9</text>
<text x="96.9" y="75.4">IO_L3P_AD9P_84_AY9</text>
<text x="283.2" y="73.2">IO_L3N_AD13N_87_C13</text>
<text x="283.2" y="77.7">IO_L2N_AD14N_87_D12</text>
<text x="283.5" y="75.4">IO_L3P_AD13P_87_D14</text>
<text x="55.9" y="82.2">VCCO_84_AT11</text>
<text x="94.2" y="82.2">IO_L1N_AD11N_84_BB10</text>
<text x="94.5" y="79.9">IO_L2P_AD10P_84_BA10</text>
<text x="243.7" y="82.2">VCCO_87_B14</text>
<text x="283.3" y="82.2">IO_L1N_AD15N_87_E12</text>
<text x="283.5" y="79.9">IO_L2P_AD14P_87_D13</text>
<text x="55.9" y="84.4">VCCO_84_AW10</text>
<text x="94.5" y="84.4">IO_L1P_AD11P_84_BB11</text>
<text x="243.7" y="84.4">VCCO_87_E13</text>
<text x="283.7" y="84.4">IO_L1P_AD15P_87_F12</text>
<text x="95.4" y="144.7">IO_L12N_AD8N_88_G15</text>
<text x="95.5" y="149.2">IO_L11N_AD9N_88_H14</text>
<text x="95.6" y="147">IO_L12P_AD8P_88_G16</text>
<text x="283.3" y="149.2">IO_L11N_AD1N_89_B10</text>
<text x="283.6" y="147">IO_L12P_AD0P_89_A10</text>
<text x="284.5" y="144.7">IO_L12N_AD0N_89_A9</text>
<text x="94.2" y="153.7">IO_L10N_AD10N_88_G13</text>
<text x="94.6" y="155.9">IO_L10P_AD10P_88_H13</text>
<text x="95.7" y="151.4">IO_L11P_AD9P_88_H15</text>
<text x="283.3" y="153.7">IO_L10N_AD2N_89_B11</text>
<text x="283.5" y="151.4">IO_L11P_AD1P_89_C10</text>
<text x="283.5" y="155.9">IO_L10P_AD2P_89_C11</text>
<text x="95.9" y="158.2">IO_L9N_AD11N_88_J13</text>
<text x="96.2" y="160.4">IO_L9P_AD11P_88_J14</text>
<text x="285.5" y="158.2">IO_L9N_AD3N_89_C9</text>
<text x="285.8" y="160.4">IO_L9P_AD3P_89_D9</text>
<text x="96.1" y="162.6">IO_L8N_HDGC_88_H16</text>
<text x="96.2" y="167.1">IO_L7N_HDGC_88_K16</text>
<text x="96.6" y="164.8">IO_L8P_HDGC_88_J16</text>
<text x="277.2" y="162.6">IO_L8N_HDGC_AD4N_89_D11</text>
<text x="277.6" y="164.8">IO_L8P_HDGC_AD4P_89_E11</text>
<text x="278.5" y="167.1">IO_L7N_HDGC_AD5N_89_E9</text>
<text x="96.2" y="171.6">IO_L6N_HDGC_88_K14</text>
<text x="96.3" y="169.3">IO_L7P_HDGC_88_K17</text>
<text x="96.3" y="173.8">IO_L6P_HDGC_88_K15</text>
<text x="277.6" y="169.3">IO_L7P_HDGC_AD5P_89_E10</text>
<text x="277.7" y="173.8">IO_L6P_HDGC_AD6P_89_F10</text>
<text x="278.6" y="171.6">IO_L6N_HDGC_AD6N_89_F9</text>
<text x="96.4" y="176">IO_L5N_HDGC_88_L14</text>
<text x="96.5" y="178.3">IO_L5P_HDGC_88_L15</text>
<text x="277.1" y="176">IO_L5N_HDGC_AD7N_89_G11</text>
<text x="277.4" y="178.3">IO_L5P_HDGC_AD7P_89_G12</text>
<text x="95.3" y="185">IO_L3N_AD13N_88_M14</text>
<text x="95.5" y="182.8">IO_L4P_AD12P_88_M17</text>
<text x="95.8" y="180.5">IO_L4N_AD12N_88_L17</text>
<text x="284.3" y="180.5">IO_L4N_AD8N_89_G10</text>
<text x="284.6" y="182.8">IO_L4P_AD8P_89_H11</text>
<text x="285.5" y="185">IO_L3N_AD9N_89_H9</text>
<text x="95.3" y="189.4">IO_L2N_AD14N_88_M15</text>
<text x="95.7" y="187.2">IO_L3P_AD13P_88_N14</text>
<text x="95.7" y="191.7">IO_L2P_AD14P_88_N15</text>
<text x="283.7" y="189.4">IO_L2N_AD10N_89_J11</text>
<text x="283.9" y="191.7">IO_L2P_AD10P_89_J12</text>
<text x="284.6" y="187.2">IO_L3P_AD9P_89_H10</text>
<text x="55.9" y="193.9">VCCO_88_H12</text>
<text x="55.9" y="196.1">VCCO_88_J15</text>
<text x="95.3" y="193.9">IO_L1N_AD15N_88_M16</text>
<text x="95.7" y="196.1">IO_L1P_AD15P_88_N16</text>
<text x="243.7" y="193.9">VCCO_89_D10</text>
<text x="243.7" y="196.1">VCCO_89_G9</text>
<text x="283.3" y="193.9">IO_L1N_AD11N_89_K11</text>
<text x="283.6" y="196.1">IO_L1P_AD11P_89_K12</text>
</g>
<g font-size="2">
<text x="121.2" y="31.5">AP10</text>
<text x="121.2" y="33.7">AP11</text>
<text x="121.2" y="36">AR11</text>
<text x="308.9" y="31.5">F13</text>
<text x="308.9" y="33.7">F14</text>
<text x="308.9" y="36">A14</text>
<text x="121.2" y="38.2">AP12</text>
<text x="121.2" y="40.4">AT10</text>
<text x="308.9" y="38.2">A15</text>
<text x="308.9" y="40.4">C16</text>
<text x="121.2" y="42.7">AR10</text>
<text x="121.2" y="44.9">AT12</text>
<text x="121.2" y="47.2">AR12</text>
<text x="308.9" y="42.7">D16</text>
<text x="308.9" y="44.9">E15</text>
<text x="308.9" y="47.2">E16</text>
<text x="121.2" y="49.4">AU11</text>
<text x="121.2" y="51.6">AU12</text>
<text x="121.2" y="53.8">AV10</text>
<text x="308.9" y="49.4">B15</text>
<text x="308.9" y="51.6">B16</text>
<text x="308.9" y="53.8">C14</text>
<text x="399" y="49.5">1</text>
<text x="121.2" y="56.1">AU10</text>
<text x="121.2" y="58.3">AW9</text>
<text x="308.9" y="56.1">C15</text>
<text x="308.9" y="58.3">E14</text>
<text x="399" y="56.2">2</text>
<text x="121.2" y="60.5">AV9</text>
<text x="121.2" y="62.8">AW11</text>
<text x="121.2" y="65">AV11</text>
<text x="308.9" y="60.5">F15</text>
<text x="308.9" y="62.8">A12</text>
<text x="308.9" y="65">A13</text>
<text x="34.7" y="71.8">VCC1V8</text>
<text x="121.2" y="67.3">AY10</text>
<text x="121.2" y="69.5">AY11</text>
<text x="121.2" y="71.7">BA9</text>
<text x="222.5" y="71.8">VCC1V8</text>
<text x="308.9" y="67.3">B12</text>
<text x="308.9" y="69.5">B13</text>
<text x="308.9" y="71.7">C13</text>
<text x="121.2" y="74">AY9</text>
<text x="121.2" y="76.2">BB9</text>
<text x="308.9" y="74">D14</text>
<text x="308.9" y="76.2">D12</text>
<text x="47.6" y="82.9">AW10</text>
<text x="48.4" y="80.7">AT11</text>
<text x="121.2" y="78.4">BA10</text>
<text x="121.2" y="80.7">BB10</text>
<text x="121.2" y="82.9">BB11</text>
<text x="237.4" y="80.7">B14</text>
<text x="237.4" y="82.9">E13</text>
<text x="308.9" y="78.4">D13</text>
<text x="308.9" y="80.7">E12</text>
<text x="308.9" y="82.9">F12</text>
<text x="399" y="123.2">1</text>
<text x="399" y="129.9">2</text>
<text x="121.2" y="143.3">G15</text>
<text x="308.9" y="143.3">A9</text>
<text x="121.2" y="145.5">G16</text>
<text x="121.2" y="147.7">H14</text>
<text x="121.2" y="149.9">H15</text>
<text x="308.9" y="145.5">A10</text>
<text x="308.9" y="147.7">B10</text>
<text x="308.9" y="149.9">C10</text>
<text x="121.2" y="152.2">G13</text>
<text x="121.2" y="154.4">H13</text>
<text x="308.9" y="152.2">B11</text>
<text x="308.9" y="154.4">C11</text>
<text x="399" y="152.3">1</text>
<text x="121.2" y="156.7">J13</text>
<text x="121.2" y="158.9">J14</text>
<text x="121.2" y="161.1">H16</text>
<text x="308.9" y="156.7">C9</text>
<text x="308.9" y="158.9">D9</text>
<text x="308.9" y="161.1">D11</text>
<text x="399" y="159">2</text>
<text x="121.2" y="163.4">J16</text>
<text x="121.2" y="165.6">K16</text>
<text x="121.2" y="167.9">K17</text>
<text x="308.9" y="163.4">E11</text>
<text x="308.9" y="165.6">E9</text>
<text x="308.9" y="167.9">E10</text>
<text x="121.2" y="170.1">K14</text>
<text x="121.2" y="172.3">K15</text>
<text x="308.9" y="170.1">F9</text>
<text x="308.9" y="172.3">F10</text>
<text x="121.2" y="174.5">L14</text>
<text x="121.2" y="176.8">L15</text>
<text x="121.2" y="179">L17</text>
<text x="308.9" y="174.5">G11</text>
<text x="308.9" y="176.8">G12</text>
<text x="308.9" y="179">G10</text>
<text x="399" y="176.9">1</text>
<text x="34.7" y="183.6">VCC1V8</text>
<text x="121.2" y="181.3">M17</text>
<text x="121.2" y="183.5">M14</text>
<text x="121.2" y="185.7">N14</text>
<text x="222.5" y="183.6">VCC1V8</text>
<text x="308.9" y="181.3">H11</text>
<text x="308.9" y="183.5">H9</text>
<text x="308.9" y="185.7">H10</text>
<text x="399" y="183.6">2</text>
<text x="121.2" y="188">M15</text>
<text x="121.2" y="190.2">N15</text>
<text x="308.9" y="188">J11</text>
<text x="308.9" y="190.2">J12</text>
<text x="49.5" y="192.4">H12</text>
<text x="50" y="194.6">J15</text>
<text x="121.2" y="192.4">M16</text>
<text x="121.2" y="194.6">N16</text>
<text x="237.2" y="192.4">D10</text>
<text x="238.3" y="194.6">G9</text>
<text x="308.9" y="192.4">K11</text>
<text x="308.9" y="194.6">K12</text>
<text x="399" y="201.5">1</text>
<text x="399" y="208.2">2</text>
</g>
<g font-size="2" fill="#f00">
<text x="140.2" y="32.7">ADCIO_00</text>
<text x="140.2" y="34.9">ADCIO_01</text>
<text x="328" y="32.7">DACIO_00</text>
<text x="328" y="34.9">DACIO_01</text>
<text x="140.2" y="37.2">ADCIO_02</text>
<text x="140.2" y="39.4">ADCIO_03</text>
<text x="140.2" y="41.7">ADCIO_04</text>
<text x="328" y="37.2">DACIO_02</text>
<text x="328" y="39.4">DACIO_03</text>
<text x="328" y="41.7">DACIO_04</text>
<text x="140.2" y="43.9">ADCIO_05</text>
<text x="140.2" y="46.1">ADCIO_06</text>
<text x="328" y="43.9">DACIO_05</text>
<text x="328" y="46.1">DACIO_06</text>
<text x="388.3" y="42.5">CLK_125_P</text>
<text x="140.2" y="48.3">ADCIO_07</text>
<text x="140.2" y="50.6">ADCIO_08</text>
<text x="140.2" y="52.8">ADCIO_09</text>
<text x="328" y="48.3">DACIO_07</text>
<text x="328" y="50.6">DACIO_08</text>
<text x="328" y="52.8">DACIO_09</text>
<text x="140.2" y="55.1">ADCIO_10</text>
<text x="140.2" y="57.3">ADCIO_11</text>
<text x="140.2" y="59.5">ADCIO_12</text>
<text x="328" y="55.1">DACIO_10</text>
<text x="328" y="57.3">DACIO_11</text>
<text x="328" y="59.5">DACIO_12</text>
<text x="140.2" y="61.8">ADCIO_13</text>
<text x="140.2" y="64">ADCIO_14</text>
<text x="328" y="61.8">DACIO_13</text>
<text x="328" y="64">CLK_125_N</text>
<text x="388.3" y="60.4">CLK_125_N</text>
<text x="138" y="68.5">GPIO_DIP_SW0</text>
<text x="138" y="70.7">GPIO_DIP_SW1</text>
<text x="140.2" y="66.3">ADCIO_15</text>
<text x="328" y="66.3">CLK_125_P</text>
<text x="328" y="68.5">DACIO_14</text>
<text x="328" y="70.7">DACIO_15</text>
<text x="138" y="72.9">GPIO_DIP_SW2</text>
<text x="138" y="75.2">GPIO_DIP_SW3</text>
<text x="138" y="77.4">GPIO_DIP_SW4</text>
<text x="328" y="72.9">RGB_G_LED_0</text>
<text x="328" y="75.2">RGB_G_LED_1</text>
<text x="328" y="77.4">RGB_G_LED_2</text>
<text x="138" y="79.6">GPIO_DIP_SW5</text>
<text x="138" y="81.9">GPIO_DIP_SW6</text>
<text x="328" y="79.6">RGB_G_LED_3</text>
<text x="138" y="84.1">GPIO_DIP_SW7</text>
<text x="388.3" y="116.2">CLK_100_P</text>
<text x="388.3" y="134.2">CLK_100_N</text>
<text x="146.9" y="144.5">PMOD0_0_LS</text>
<text x="146.9" y="146.7">PMOD0_1_LS</text>
<text x="146.9" y="148.9">PMOD0_2_LS</text>
<text x="328" y="144.5">UART2_CTS_B</text>
<text x="328" y="146.7">UART2_RTS_B</text>
<text x="328" y="148.9">UART2_RXD_FPGA_TXD</text>
<text x="388.3" y="145.3">CLK104_PL_SYSREF_P</text>
<text x="146.9" y="151.2">PMOD0_3_LS</text>
<text x="146.9" y="153.4">PMOD0_4_LS</text>
<text x="146.9" y="155.7">PMOD0_5_LS</text>
<text x="327.5" y="155.7">PL_I2C0_SDA_LS</text>
<text x="327.7" y="153.4">PL_I2C0_SCL_LS</text>
<text x="328" y="151.2">UART2_TXD_FPGA_RXD</text>
<text x="146.9" y="157.9">PMOD0_6_LS</text>
<text x="146.9" y="160.1">PMOD0_7_LS</text>
<text x="327.5" y="160.1">PL_I2C1_SDA_LS</text>
<text x="327.7" y="157.9">PL_I2C1_SCL_LS</text>
<text x="140.2" y="164.6">MSP430_UCA1_RXD_LS</text>
<text x="140.7" y="162.3">MSP430_UCA1_TXD_LS</text>
<text x="144.7" y="166.8">SFP0_TX_DISABLE_B</text>
<text x="327.5" y="164.6">CLK104_PL_SYSREF_P</text>
<text x="327.5" y="162.3">CLK104_PL_SYSREF_N</text>
<text x="327.5" y="166.8">CLK104_PL_CLK_N</text>
<text x="388.3" y="163.2">CLK104_PL_SYSREF_N</text>
<text x="144.7" y="169">SFP1_TX_DISABLE_B</text>
<text x="144.7" y="171.3">SFP2_TX_DISABLE_B</text>
<text x="144.7" y="173.5">SFP3_TX_DISABLE_B</text>
<text x="327.5" y="169">CLK104_PL_CLK_P</text>
<text x="327.5" y="173.5">CLK104_DDR_PLY_CAP_SYNC_P</text>
<text x="327.5" y="171.3">CLK104_DDR_PLY_CAP_SYNC_N</text>
<text x="388.3" y="169.9">CLK104_PL_CLK_P</text>
<text x="140.2" y="178">CLK104_SYNC_IN</text>
<text x="140.2" y="175.8">CPU_RESET</text>
<text x="328" y="175.8">CLK_100_N</text>
<text x="328" y="178">CLK_100_P</text>
<text x="146.9" y="180.2">PMOD1_0_LS</text>
<text x="146.9" y="182.5">PMOD1_1_LS</text>
<text x="146.9" y="184.7">PMOD1_2_LS</text>
<text x="328" y="180.2">CLK104_CLK_SPI_MUX_SEL0_LS</text>
<text x="328" y="182.5">CLK104_CLK_SPI_MUX_SEL1_LS</text>
<text x="146.9" y="186.9">PMOD1_3_LS</text>
<text x="146.9" y="189.2">PMOD1_4_LS</text>
<text x="146.9" y="191.4">PMOD1_5_LS</text>
<text x="328" y="189.2">GPIO_SW_N</text>
<text x="328" y="191.4">GPIO_SW_E</text>
<text x="328" y="186.9">GPIO_SW_S</text>
<text x="388.3" y="187.8">CLK104_PL_CLK_N</text>
<text x="146.9" y="193.6">PMOD1_6_LS</text>
<text x="146.9" y="195.9">PMOD1_7_LS</text>
<text x="328" y="193.6">GPIO_SW_C</text>
<text x="328" y="195.9">GPIO_SW_W</text>
<text x="388.3" y="194.5">CLK104_DDR_PLY_CAP_SYNC_P</text>
<text x="388.3" y="212.4">CLK104_DDR_PLY_CAP_SYNC_N</text>
</g>
<g font-size="2" fill="#000080">
<text x="403.5" y="53.9">100</text>
<text x="403.5" y="127.7">100</text>
<text x="403.5" y="156.8">100</text>
<text x="403.5" y="181.4">100</text>
<text x="403.5" y="206">100</text>
</g>
<g font-size="2" fill="#008000">
<text x="95" y="94.2">XCZU49DR-2FFVF1760E</text>
<text x="282.8" y="94.2">XCZU49DR-2FFVF1760E</text>
<text x="95" y="206">XCZU49DR-2FFVF1760E</text>
<text x="282.8" y="206">XCZU49DR-2FFVF1760E</text>
</g>
<g font-size="1.6">
<text x="61" y="9.1">5</text>
<text x="140.6" y="9.1">4</text>
<text x="220.2" y="9.1">3</text>
<text x="299.7" y="9.1">2</text>
<text x="379.3" y="9.1">1</text>
<text x="19.6" y="42.6">D</text>
<text x="419.7" y="42.6">D</text>
<text x="19.6" y="105.7">C</text>
<text x="419.7" y="105.7">C</text>
<text x="19.6" y="168.9">B</text>
<text x="419.7" y="168.9">B</text>
<text x="19.6" y="232">A</text>
<text x="419.7" y="232">A</text>
<text x="61" y="263.9">5</text>
<text x="140.6" y="263.9">4</text>
<text x="220.2" y="263.9">3</text>
<text x="299.7" y="263.9">2</text>
<text x="379.3" y="263.9">1</text>
</g>
</svg>
